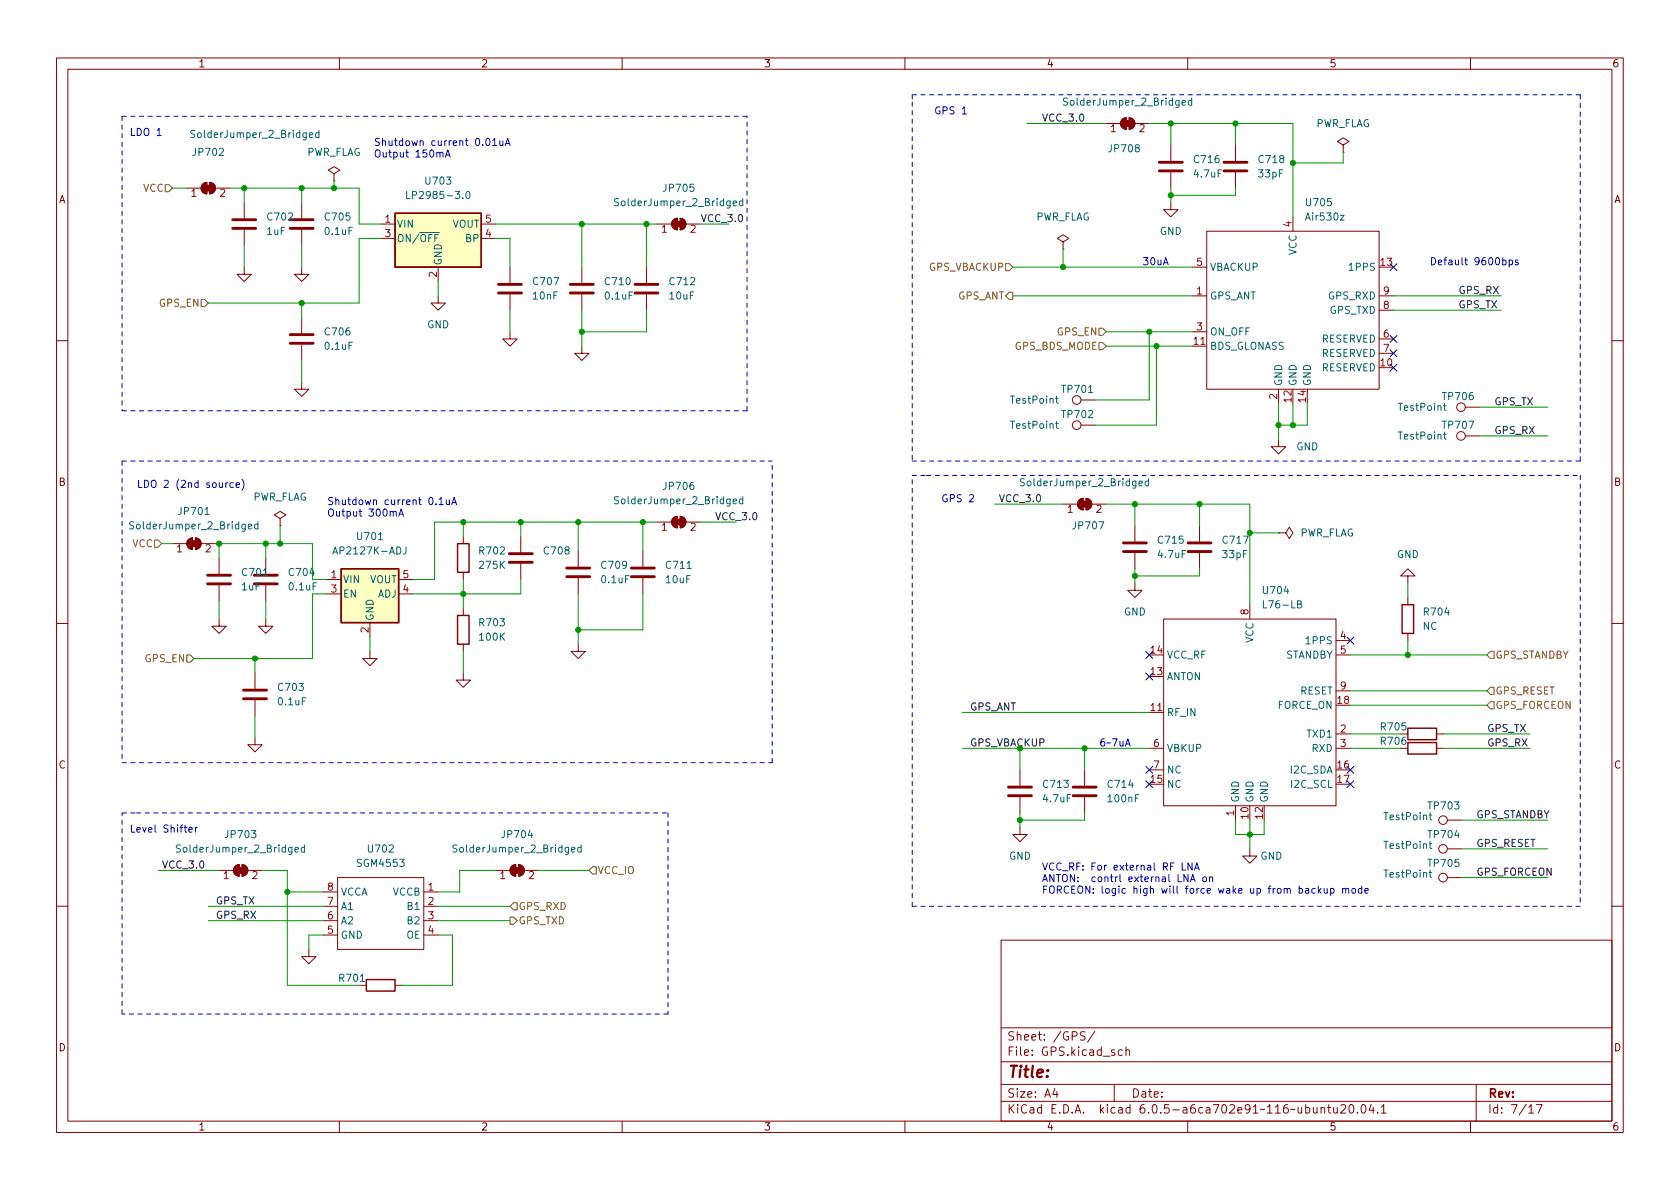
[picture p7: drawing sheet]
<svg xmlns="http://www.w3.org/2000/svg" width="297mm" height="210mm" viewBox="0 0 297 210" stroke-linecap="round" stroke-linejoin="round" font-family="sans-serif">
<g fill="none" stroke="#840000" stroke-width=".18">
<path d="M10 10.2h277v190.1h-277zM12 12.2h273v186.1h-273zM60 10.2v2M110 10.2v2M160 10.2v2M210 10.2v2M260 10.2v2M33 33.3h2.6M35.9 32.6l.7-.3v2a1.02 1.02 0 0 1-1-.6 1.02 1.02 0 0 1 .3-1.1zM37.1 32.3a1.02 1.02 0 0 1 1 1 1.02 1.02 0 0 1-1 1zM38.1 33.3h2.5M43.2 35.8v2.8"/>
<path d="M53.3 35.8v2.8M59.1 30.7l1-.6-1-.6-1.1 .6 1.1 .6v1.3M59.1 32h.1M67.3 39.6h2.5M85.1 39.6h2.5M116.2 39.6h2.5M119 38.9l.8-.3v2a1.02 1.02 0 0 1-1-.6 1.02 1.02 0 0 1 .2-1.1zM120.3 38.6a1.02 1.02 0 0 1 1 1 1.02 1.02 0 0 1-1 1zM121.3 39.6h2.5M195.6 21.8h2.5M198.4 21.1l.7-.3v2.1a1.02 1.02 0 0 1-.9-.7 1.02 1.02 0 0 1 .2-1.1zM199.6 20.8a1.02 1.02 0 0 1 1.1 1 1.02 1.02 0 0 1-1.1 1.1z"/>
<path d="M200.7 21.8h2.5M207 35.8v1.3h1.3l-1.3 1.2-1.3-1.2h1.3M207 25.6v2.8M207 30.5v2.8M218.4 25.6v2.8M218.4 30.5v2.8M228.6 38.3v2.6M237.5 25.6l1-.6-1-.6-1 .6 1 .6v1.3M237.5 26.9h.1M43.2 47.2v1.3h1.2l-1.2 1.3-1.3-1.3h1.3M43.2 40.6v2.8M53.3 47.2v1.3h1.3l-1.3 1.3-1.2-1.3h1.2"/>
<path d="M53.3 40.6v2.8M53.3 56.1v2.8M67.3 42.2h2.5M77.5 52.3v1.3h1.2l-1.2 1.3-1.3-1.3h1.3M77.5 47.2v2.6M85.1 42.2h2.5M90.2 58.7v1.2h1.2l-1.2 1.3-1.3-1.3h1.3M90.2 47.2v2.8M90.2 52.1v2.8M102.9 47.2v2.8M102.9 52.1v2.8M114.3 47.2v2.8"/>
<path d="M114.3 52.1v2.8M188 42.8l1-.6-1-.7-1.1 .7 1.1 .6v1.3M188 44.1h.1M210.8 52.3h2.6M210.8 58.7h2.6M210.8 47.2h2.6M213.4 40.9h30.4v27.9h-30.4zM243.8 52.3h2.6M243.8 59.9h2.6M243.8 54.9h2.6M10 60.2h2M53.3 67.6v1.2h1.3l-1.3 1.3-1.2-1.3h1.2"/>
<path d="M53.3 61v2.7M102.9 61.2v1.3h1.2l-1.2 1.2-1.3-1.2h1.3M191.1 75.2h2.6M191.1 70.7h2.6M210.8 61.2h2.6M226.1 77.7v1.3h1.2l-1.2 1.3-1.3-1.3h1.3M226.1 68.8v2.6M243.8 62.5h2.6M259.1 77.1h2.5M259.1 72h2.5M285 60.2h2M30.5 96.1h2.5"/>
<path d="M33.3 95.4l.7-.3v2a1.02 1.02 0 0 1-.9-.6 1.02 1.02 0 0 1 .2-1.1zM34.5 95.1v2M34.5 95.1a1.02 1.02 0 0 1 1.1 1 1.02 1.02 0 0 1-1.1 1M35.6 96.1h2.5M38.7 98.7v2.8M47 98.7v2.8M49.5 91.7l1-.6-1-.7-1 .7 1 .6v1.3M49.5 93h.1M81.9 94.9v1.2M92.1 94.9v2.8M92.1 99.7v2.8M102.2 97.4v2.8"/>
<path d="M113.7 97.4v2.8M116.2 92.3h2.5M119 91.6l.8-.3v2a1.02 1.02 0 0 1-1-.6 1.02 1.02 0 0 1 .2-1.1zM120.3 91.3a1.02 1.02 0 0 1 1 1 1.02 1.02 0 0 1-1 1zM121.3 92.3h2.5M188 89.1h2.5M190.8 88.4l.7-.3v2.1a1.02 1.02 0 0 1-.9-.7 1.02 1.02 0 0 1 .2-1.1zM192 88.1a1.02 1.02 0 0 1 1 1 1.02 1.02 0 0 1-1 1.1zM193 89.1h2.6M200.7 93v2.8M200.7 97.8v2.8M212.1 93v2.8"/>
<path d="M212.1 97.8v2.8M226.1 94.2h1.2l.7-1 .6 1-.6 1-.7-1M226.1 94.2h.1M10 110.2h2M38.7 109.5v1.2h1.3l-1.3 1.3-1.2-1.3h1.2M38.7 103.5v2.8M45.1 119v2.8M47 109.5v1.2h1.3l-1.3 1.3-1.3-1.3h1.3M47 103.5v2.8M57.8 102.5h2.5M57.8 105h2.5M65.4 115.2v1.3h1.3l-1.3 1.2-1.3-1.2h1.3"/>
<path d="M65.4 110.1v2.5M70.5 102.5h2.5M70.5 105h2.5M81.9 119v1.3h1.3l-1.3 1.2-1.3-1.2h1.3M81.9 101.2v1.3M81.9 107.6v1.2M81.9 113.9v1.3M102.2 113.9v1.3h1.3l-1.3 1.3-1.2-1.3h1.2M102.2 102.2v2.8M113.7 102.2v2.8M200.7 103.1v1.3h1.2l-1.2 1.3-1.3-1.3h1.3M205.7 109.5h30.5v33h-30.5z"/>
<path d="M221 106.9v2.6M236.2 113.3h2.6M236.2 115.8h2.6M248.9 101.8h1.3l-1.3-1.2-1.3 1.2h1.3v1.3M248.9 105.7v1.2M248.9 112v1.3M285 110.2h2M45.1 130.4v1.3h1.3l-1.3 1.3-1.3-1.3h1.3M45.1 123.8v2.8M180.3 136.1v2.8M191.8 136.1v2.8M203.2 126h2.5"/>
<path d="M203.2 132.3h2.5M203.2 136.1h2.5M236.2 129.8h2.6M236.2 132.3h2.6M236.2 122.2h2.6M254 129.8h1.3M254 132.3h1.3M38.7 153.9h2.6M41.6 153.2l.7-.3v2a1.02 1.02 0 0 1-.9-.6 1.02 1.02 0 0 1 .2-1.1zM42.8 152.9a1.02 1.02 0 0 1 1 1 1.02 1.02 0 0 1-1 1zM43.8 153.9h2.6M57.1 157.7h2.6"/>
<path d="M59.7 155.2h15.2v12.7h-15.2zM74.9 157.7h2.6M87.6 153.9h2.6M90.5 153.2l.7-.3v2a1.02 1.02 0 0 1-1-.6 1.02 1.02 0 0 1 .3-1.1zM91.7 152.9a1.02 1.02 0 0 1 1 1 1.02 1.02 0 0 1-1 1zM92.7 153.9h2.5M180.3 146.3v1.3h1.3l-1.3 1.2-1.2-1.2h1.2M180.3 141v2.8M191.8 141v2.8M218.4 142.5v2.5M221 150.1v1.3h1.2l-1.2 1.2-1.3-1.2h1.3M255.9 145h2.5"/>
<path d="M255.9 150.1h2.5M255.9 155.2h2.5M10 160.2h2M54.6 167.9v1.3h1.3l-1.3 1.2-1.3-1.2h1.3M57.1 160.3h2.6M57.1 162.8h2.6M57.1 165.3h2.6M63.5 174.2h1.3M69.8 174.2h1.3M74.9 160.3h2.6M74.9 162.8h2.6M74.9 165.3h2.6"/>
<path d="M177 166.3h108v32h-108zM285 160.2h2M60 198.3v2M110 198.3v2M160 198.3v2M177 194.8h108M177 191.8h108M177 187.8h108M177 181.8h108M186.5 192.5l-.4 1h1M186.9 193v1M191.9 182.5l-.6-.1-.3 .3 .1 .4 .7 .3v.4l-.2 .1h-.6"/>
<path d="M193.6 182.4l-1.3 1.9M197 191.8v3M198.4 185.7l-.4-.1-.3 .3v.4l.2 .3h.5M199.1 185.8l.2-.2 .3 .1 .1 .9M199.1 185.1v1.5M210 198.3v2M233.6 196l.2-.2 .3 .1 .1 .9M233.6 195.8v1M234.7 195.8h.6M234.9 195.3v1.3l.4 .2M235.8 195.8l.1 1h.3l.2-.1M236.4 195.8v1"/>
<path d="M237.1 195.5l.5-.2 .3 .2v.3l-.9 1h.9M238.7 195.4l.2-.1a.81 .81 0 0 1 .5 .7 .81 .81 0 0 1-.3 .8h-.1a.81 .81 0 0 1-.6-.6 .81 .81 0 0 1 .3-.8zM240 196.7v.1M240.8 195.5l.2-.2a.81 .81 0 0 1 .6 .7 .81 .81 0 0 1-.3 .8h-.2a.81 .81 0 0 1-.3-1.3zM242.4 195.3l-.3 1h.9M242.8 195.8v1M243.6 196.7v.1M244.2 195.8l.4-.5v1.5M244.2 196.8h.9M260 198.3v2M261 191.8v6.5M270.3 195.8l.4-.5v1.5"/>
<path d="M270.3 196.8h.9M271.7 195.3h.9l-.6 1.5"/>
<circle cx="190.4" cy="70.7" r=".76"/>
<circle cx="190.4" cy="75.2" r=".76"/>
<circle cx="258.3" cy="72" r=".76"/>
<circle cx="258.3" cy="77.1" r=".76"/>
<circle cx="255.1" cy="145" r=".76"/>
<circle cx="255.1" cy="155.2" r=".76"/>
<circle cx="255.1" cy="150.1" r=".76"/>
</g>
<path d="M69.8 37.7h15.3v9.5h-15.3zM80.9 96.1h2v5.1h-2zM60.3 100.6h10.2v9.5h-10.2zM80.9 108.8h2v5.1h-2zM247.9 106.9h2v5.1h-2zM248.9 128.8h5.1v2h-5.1zM248.9 131.3h5.1v2h-5.1zM64.8 173.2h5v2.1h-5z" fill="none" stroke="#840000" stroke-width=".25"/>
<g fill="none" stroke="#006464" stroke-width=".18">
<path d="M188.7 17.4l-.4-.1-.2 .2v.3l.5 .3 .1 .3-.2 .2-.5-.1M209 18.2l.6-.1-.1-.3h-.3l-.2 .1 .1 .6h.4M210.7 17.8h-.4l-.2 .2 .1 .5h.5M210.7 17.3v1.3M34.4 23.1l-.4-.1-.2 .2v.3l.5 .3 .1 .3-.2 .2h-.5M54.7 23.9l.6-.1-.1-.3h-.3l-.2 .2 .1 .6h.4M56.4 23.5h-.4l-.2 .2 .1 .6h.5M56.4 23v1.3M71.9 33.8v1.3h.6M82.5 34l.2-.2a.68 .68 0 0 1 .4 .7 .68 .68 0 0 1-.4 .6l-.2-.1-.1-.4zM109.4 35.2l-.5-.1-.2 .1v.4l.6 .2 .1 .3-.3 .3-.5-.1M129.6 36l.6-.2v-.2l-.4-.1-.2 .2 .1 .6h.5"/>
<path d="M131.3 35.6l-.3-.1-.3 .3 .1 .5h.5M131.3 35.1v1.3M186.6 74.9h.5M186.6 70.5h.5M186.8 74.5v1.1l.3 .2M186.8 70v1.1l.3 .2M255.2 76.8h.5M255.2 71.7h.5M255.4 76.4v1.1l.3 .2M255.4 71.3v1.1l.3 .2M23.6 92.3h-.4l-.2 .1v.3l.5 .3 .1 .3-.2 .2h-.5M43.9 93.1l.6-.1-.1-.3h-.3l-.2 .2 .1 .6h.4"/>
<path d="M45.6 92.7h-.4l-.2 .2 .1 .6h.5M45.6 92.3v1.2M58.8 98l.5-1.3 .4 1.3M71.8 96.7v.9a.41 .41 0 0 1-.5 .4M109.4 87.9l-.5-.1-.2 .1v.4l.6 .2 .1 .3-.3 .3-.5-.1M129.6 88.7l.6-.2v-.2l-.4-.1-.2 .2 .1 .6h.5M131.3 88.3l-.3-.1-.3 .3 .1 .5h.5M131.3 87.8v1.3M181.1 84.7l-.5-.1-.1 .2v.3l.5 .3 .1 .3-.2 .2h-.5M201.4 85.5l.6-.1-.1-.3h-.3l-.2 .1v.7h.5M203.1 85.1h-.4l-.2 .2 .1 .6h.5M203.1 84.6v1.3"/>
<path d="M229.4 106.8h.6l.1-.2-.1-.2-.6-.2v1.3h.5l.2-.1 .1-.3-.3-.3M31.9 149.5l-.5-.1-.2 .1v.4l.6 .2 .1 .3-.2 .3-.5-.1M52.2 150.3l.6-.2-.1-.2-.4-.1-.1 .2v.6h.5M53.9 149.9l-.4-.1-.3 .3 .2 .5h.5M53.9 149.4v1.3M80.8 149.5l-.5-.1-.2 .1v.4l.6 .2 .1 .3-.2 .3-.5-.1M101.1 150.3l.6-.2-.1-.2-.4-.1-.1 .2v.6h.5M102.7 149.9l-.3-.1-.3 .3 .2 .5h.4M102.7 149.4v1.3M252.7 144.1h.5M252.7 149.2h.5M252.7 154.3h.5"/>
<path d="M252.9 143.7v1.1l.3 .2M252.9 148.8v1.1l.3 .1M252.9 153.9v1l.3 .2"/>
</g>
<g fill="#ffffc2" stroke="#ffffc2" stroke-width=".18">
<path d="M60.3 100.6h10.2v9.5h-10.2z"/>
<path d="M69.8 37.7h15.3v9.5h-15.3z"/>
</g>
<g fill="none" stroke="#840000" stroke-width=".51">
<path d="M41.1 38.9h4.1M51.3 38.9h4.1M205 30.2h4M205 28.7h4M216.4 30.2h4.1M216.4 28.7h4.1M41.1 40.4h4.1M51.3 40.4h4.1M51.3 59.2h4.1M88.1 51.8h4.1M88.1 50.3h4.1M100.8 51.8h4.1"/>
<path d="M100.8 50.3h4.1M112.3 51.8h4M112.3 50.3h4M51.3 60.7h4.1M90 99.4h4.1M90 97.9h4.1M198.6 97.5h4.1M198.6 96h4.1M210.1 97.5h4M210.1 96h4M36.7 103.2h4.1M36.7 101.7h4.1"/>
<path d="M45 103.2h4M45 101.7h4M100.2 102h4.1M100.2 100.5h4.1M111.6 102h4.1M111.6 100.5h4.1M43.1 123.6h4M43.1 122h4M178.3 139.2h4.1M189.7 139.2h4.1M178.3 140.7h4.1M189.7 140.7h4.1"/>
</g>
<g fill="#840000" stroke="#840000" stroke-width=".18">
<path d="M119.5 39.1h1v1h-1z"/>
<path d="M119 38.9l.8-.3v2a1.02 1.02 0 0 1-1-.6 1.02 1.02 0 0 1 .2-1.1z"/>
<path d="M120.3 38.6a1.02 1.02 0 0 1 1 1 1.02 1.02 0 0 1-1 1z"/>
<path d="M191.3 88.6h1v1.1h-1z"/>
<path d="M190.8 88.4l.7-.3v2.1a1.02 1.02 0 0 1-.9-.7 1.02 1.02 0 0 1 .2-1.1z"/>
<path d="M192 88.1a1.02 1.02 0 0 1 1 1 1.02 1.02 0 0 1-1 1.1z"/>
<path d="M198.9 21.3h1v1h-1z"/>
<path d="M198.4 21.1l.7-.3v2.1a1.02 1.02 0 0 1-.9-.7 1.02 1.02 0 0 1 .2-1.1z"/>
<path d="M199.6 20.8a1.02 1.02 0 0 1 1.1 1 1.02 1.02 0 0 1-1.1 1.1z"/>
<path d="M90.9 153.4h1v1h-1z"/>
<path d="M90.5 153.2l.7-.3v2a1.02 1.02 0 0 1-1-.6 1.02 1.02 0 0 1 .3-1.1z"/>
<path d="M91.7 152.9a1.02 1.02 0 0 1 1 1 1.02 1.02 0 0 1-1 1z"/>
<path d="M42 153.4h1.1v1h-1.1z"/>
<path d="M41.6 153.2l.7-.3v2a1.02 1.02 0 0 1-.9-.6 1.02 1.02 0 0 1 .2-1.1z"/>
<path d="M42.8 152.9a1.02 1.02 0 0 1 1 1 1.02 1.02 0 0 1-1 1z"/>
<path d="M36.3 32.8h1v1h-1z"/>
<path d="M35.9 32.6l.7-.3v2a1.02 1.02 0 0 1-1-.6 1.02 1.02 0 0 1 .3-1.1z"/>
<path d="M37.1 32.3a1.02 1.02 0 0 1 1 1 1.02 1.02 0 0 1-1 1z"/>
<path d="M33.8 95.6h1v1h-1z"/>
<path d="M33.3 95.4l.7-.3v2a1.02 1.02 0 0 1-.9-.6 1.02 1.02 0 0 1 .2-1.1z"/>
<path d="M34.5 95.1a1.02 1.02 0 0 1 1.1 1 1.02 1.02 0 0 1-1.1 1z"/>
<path d="M119.5 91.8h1v1h-1z"/>
<path d="M119 91.6l.8-.3v2a1.02 1.02 0 0 1-1-.6 1.02 1.02 0 0 1 .2-1.1z"/>
<path d="M120.3 91.3a1.02 1.02 0 0 1 1 1 1.02 1.02 0 0 1-1 1z"/>
</g>
<g fill="none" stroke="#725600" stroke-width=".18">
<path d="M29.2 32.6h.6l.7 .7-.7 .6h-.6zM35.6 53h.6l.6 .6-.6 .6h-.6zM177.8 46.6h.6l.7 .6-.7 .7h-.6zM178.4 51.7h.7v1.3h-.7l-.6-.7zM194.3 58h.6l.7 .7-.7 .6h-.6zM194.3 60.6h.6l.7 .6-.7 .6h-.6zM27.3 95.5h.6l.7 .6-.7 .7h-.6zM33 115.8h.7l.6 .7-.6 .6h-.7zM263.5 115.2h.7v1.3h-.7l-.6-.7zM263.5 121.5h.7v1.3h-.7l-.6-.6zM263.5 124.1h.7v1.2h-.7l-.6-.6zM90.8 159.6h.6v1.3h-.6l-.6-.6z"/>
<path d="M104.8 153.3h.6v1.3h-.6l-.7-.7zM90.2 162.2h.6l.6 .6-.6 .6h-.6z"/>
</g>
<g fill="none" stroke="#0000c2" stroke-width=".18">
<path d="M27.8 24h.7M77.8 27.1l.2-.2 .3 .1v.8M78.8 27.8l.4-1.3 .4 1.3M78.9 27.4h.6M86 24.6l.2-.1a.68 .68 0 0 1 .4 .6 .68 .68 0 0 1-.4 .6l-.2-.1-.1-.3zM87.1 24.8l.4-.3v1.2M87.1 25.7h.7M88.4 24.9v.8h.3l.2-.1M88.9 24.9v.8M89.3 25.7l.5-1.2 .4 1.2M89.5 25.4h.6M170.1 20.2h.8"/>
<path d="M265.7 46h.3l.3 .2-.1 .6h-.5M266.8 46h.4l.2 .2-.1 .6h-.5M266.8 46v1.3M268.4 46h-.3l-.2 .2 .1 .1 .4 .2v.3h-.5M40.3 85.4l-.4 .2M41.3 85.4h-.4l-.2 .2 .1 .5h.5M41.7 85.8l.6-.1v-.3h-.4l-.2 .1 .1 .6h.5M42.8 84.7a1.46 1.46 0 0 1 0 2M69.5 90.6l.2-.2 .3 .1 .1 .8M70.5 91.3l.4-1.3 .4 1.3M70.6 90.9h.6M77.6 88.3l.4-.3v1.2"/>
<path d="M77.6 89.2h.8M78.9 88.4l.1 .8h.3l.2-.1M79.5 88.4v.8M79.9 89.2l.4-1.2 .4 1.2M80 88.9h.6M171.4 87.6l.5-.1 .2 .3-.8 .9h.8M33.4 146.7l.6-.1-.1-.2-.3-.1-.2 .2 .1 .6h.4M34.5 146.3v.9M34.9 146.3l-.4 .3M209 152.6v1.3h.6M210 154.6v1.3l-.7-1.3v1.3M210.5 155.9l.4-1.3 .4 1.3"/>
<path d="M210.6 155.5h.6M210.8 152.6v1.3l-.8-1.3v1.3M211.2 153.9l.4-1.3 .4 1.3M211.3 153.5h.6M212.8 155.1h.3l.2 .2v.4l-.2 .2-.3-.1-.1-.1zM213.9 155.2l.1-.1h.3l.1 .8M213.9 155.1v.8M232.5 157.2l-.3-.1-.3 .2 .2 .6h.4M233.1 156.7v1.3M233.2 157.5l.4 .5M233.6 157.1l-.5 .5M234.1 157.1l.1 .8 .3 .1 .2-.2"/>
<path d="M234.7 157.1v.9M235.3 157.2l.3-.1 .3 .2-.1 .6h-.5M235.3 157.1v1.3M237.4 157.2l.2-.1 .3 .1v.8M237.4 157.1v.9M237.9 157.3l.2-.2 .3 .1 .1 .8M239.1 157.2l.3-.1 .3 .2v.4l-.3 .3-.3-.1-.1-.2zM240.8 157.2l-.4-.1-.2 .2 .1 .6h.5M240.8 156.7v1.3M241.3 157.5l.6-.1v-.2l-.4-.1-.2 .2 .1 .6h.5"/>
</g>
<g fill="none" stroke="#0000c2" stroke-width=".18" stroke-dasharray=".8 .8">
<path d="M161.3 16.8v1.2M161.3 18v63.5M279.4 16.8h-118.1M21.6 20.6v52M21.6 20.6h110.5M21.6 72.6h110.5M132.1 72.6v-52M21.6 81.5h114.9M21.6 81.5v53.4M161.3 84.1h2.5M161.3 81.5h118.1M163.8 84.1h115.6"/>
<path d="M279.4 84.1v76.2M279.4 81.5v-64.7M21.6 134.9h114.9M136.5 134.9v-53.4M21.6 143.8h2.5M24.1 143.8h94M118.1 143.8v35.5M21.6 179.3v-35.5M118.1 179.3h-96.5M161.3 160.3v-76.2M279.4 160.3h-118.1"/>
</g>
<g fill="none" stroke="#009600" stroke-width=".18">
<path d="M30.5 33.3h2.5M40.6 33.3h22.9v6.3h3.8M43.2 33.3v2.5M53.3 33.3v2.5M59.1 32v1.3M87.6 39.6h28.6M102.9 39.6v7.6M114.3 39.6v7.6M123.8 39.6h5.1M181.6 21.8h14M203.2 21.8h25.4v16.5M207 21.8v3.8"/>
<path d="M207 33.3v2.5M218.4 21.8v3.8M218.4 33.3v1.2h-11.4M237.5 26.9v1.9h-8.9M43.2 43.4v3.8M53.3 43.4v3.8M53.3 53.6v2.5M67.3 42.2h-3.8v11.4h-26.7M77.5 49.8v2.5M87.6 42.2h2.6v5M90.2 54.9v3.8M102.9 54.9v6.3"/>
<path d="M114.3 54.9v3.8h-11.4M179.1 47.2h31.7M179.1 52.3h31.7M188 44.1v3.1M195.6 58.7h15.2M203.2 58.7v12h-9.5M246.4 52.3h19M246.4 54.9h19M53.3 63.7v3.9M195.6 61.2h15.2M204.5 61.2v14h-10.8M226.1 71.4v6.3"/>
<path d="M228.6 71.4v3.8M231.1 71.4v3.8h-5M261.6 72h12.1M261.6 77.1h12.1M28.6 96.1h1.9M38.1 96.1h17.1v6.4h2.6M38.7 96.1v2.6M47 96.1v2.6M49.5 93v3.1M81.9 92.3v2.6M92.1 92.3v2.6M102.2 92.3v5.1"/>
<path d="M113.7 92.3v5.1M116.2 92.3h-39.4v10.2h-3.8M123.8 92.3h6.4M175.9 89.1h12.1M195.6 89.1h25.4v17.8M200.7 89.1v3.9M212.1 89.1v3.9M221 94.2h5.1M38.7 106.3v3.2M45.1 116.5v2.5M47 106.3v3.2M57.8 105h-2.6v11.5h-20.9"/>
<path d="M65.4 112.6v2.6M81.9 102.5v5.1M81.9 115.2v3.8M92.1 102.5v2.5h-19.1M102.2 105v8.9M113.7 105v6.4h-11.5M200.7 100.6v2.5M212.1 100.6v1.2h-11.4M238.8 115.8h24.1M248.9 103.1v2.6M248.9 113.3v2.5M45.1 126.6v3.8"/>
<path d="M170.2 132.3h33M170.2 126h33M180.3 132.3v3.8M191.8 132.3v3.8M238.8 132.3h8.8M238.8 129.8h8.8M238.8 122.2h24.1M238.8 124.7h24.1M255.3 132.3h15.2M255.3 129.8h15.2M27.9 153.9h10.8M46.4 153.9h4.4v20.3h12.7"/>
<path d="M50.8 157.7h6.3M87.6 153.9h-6.3v3.8h-3.8M95.2 153.9h8.9M180.3 143.8v2.5M191.8 143.8v1.2h-11.5M218.4 145v2.6h5.1v-2.6M221 145v5.1M258.4 145h15.3M258.4 155.2h15.3M258.4 150.1h15.3M36.8 160.3h20.3M36.8 162.8h20.3"/>
<path d="M57.1 165.3h-2.5v2.6M77.5 165.3h2.5v8.9h-8.9M77.5 160.3h12.7M77.5 162.8h12.7"/>
</g>
<g fill="none" stroke="#000084" stroke-width=".18">
<path d="M245.8 59.3l1.2 1.2M245.8 46.6l1.2 1.2M247 59.3l-1.2 1.2M247 46.6l-1.2 1.2M245.8 64.4l1.2 1.2M245.8 61.9l1.2 1.2M247 64.4l-1.2 1.2M247 61.9l-1.2 1.2M202.6 115.2l1.2 1.2M202.6 119l1.2 1.2M203.8 115.2l-1.2 1.2M203.8 119l-1.2 1.2"/>
<path d="M238.2 112.7l1.2 1.2M239.4 112.7l-1.2 1.2M202.6 135.5l1.2 1.2M202.6 138.1l1.2 1.2M203.8 135.5l-1.2 1.2M203.8 138.1l-1.2 1.2M238.2 138.1l1.2 1.2M238.2 135.5l1.2 1.2M239.4 138.1l-1.2 1.2M239.4 135.5l-1.2 1.2"/>
</g>
<g fill="#009600" stroke="#009600" stroke-width=".18">
<circle cx="92.1" cy="92.3" r=".46"/>
<circle cx="113.7" cy="92.3" r=".46"/>
<circle cx="102.2" cy="111.4" r=".46"/>
<circle cx="102.2" cy="92.3" r=".46"/>
<circle cx="81.9" cy="92.3" r=".46"/>
<circle cx="81.9" cy="105" r=".46"/>
<circle cx="38.7" cy="96.1" r=".46"/>
<circle cx="45.1" cy="116.5" r=".46"/>
<circle cx="47" cy="96.1" r=".46"/>
<circle cx="49.5" cy="96.1" r=".46"/>
<circle cx="50.8" cy="157.7" r=".46"/>
<circle cx="102.9" cy="58.7" r=".46"/>
<circle cx="114.3" cy="39.6" r=".46"/>
<circle cx="102.9" cy="39.6" r=".46"/>
<circle cx="53.3" cy="53.6" r=".46"/>
<circle cx="43.2" cy="33.3" r=".46"/>
<circle cx="53.3" cy="33.3" r=".46"/>
<circle cx="59.1" cy="33.3" r=".46"/>
<circle cx="248.9" cy="115.8" r=".46"/>
<circle cx="221" cy="147.6" r=".46"/>
<circle cx="191.8" cy="132.3" r=".46"/>
<circle cx="180.3" cy="145" r=".46"/>
<circle cx="218.4" cy="21.8" r=".46"/>
<circle cx="207" cy="34.5" r=".46"/>
<circle cx="207" cy="21.8" r=".46"/>
<circle cx="188" cy="47.2" r=".46"/>
<circle cx="203.2" cy="58.7" r=".46"/>
<circle cx="221" cy="94.2" r=".46"/>
<circle cx="200.7" cy="101.8" r=".46"/>
<circle cx="212.1" cy="89.1" r=".46"/>
<circle cx="200.7" cy="89.1" r=".46"/>
<circle cx="228.6" cy="28.8" r=".46"/>
<circle cx="204.5" cy="61.2" r=".46"/>
<circle cx="226.1" cy="75.2" r=".46"/>
<circle cx="228.6" cy="75.2" r=".46"/>
</g>
<text font-size="2.8" fill="#840000" x="178" y="190.6">Title:</text>
<g font-size="2.1" fill="#840000">
<text x="178" y="184">Sheet: /GPS/</text>
<text x="178" y="186.7">File: GPS.kicad_sch</text>
<text x="178" y="196.9">KiCad E.D.A. kicad 6.0.5-a6ca702e91~116~ubuntu20.04.1</text>
<text x="178" y="194.1">Size: A4</text>
<text x="200" y="194.1">Date:</text>
<text x="263" y="194.1">Rev:</text>
<text x="263" y="196.9">Id: 7/17</text>
</g>
<g font-size="1.8" fill="#840000">
<text x="35" y="11.9">1</text>
<text x="85" y="11.9">2</text>
<text x="135" y="11.9">3</text>
<text x="185" y="11.9">4</text>
<text x="235" y="11.9">5</text>
<text x="285" y="11.9">6</text>
<text x="10.3" y="35.9">A</text>
<text x="285.3" y="35.9">A</text>
<text x="10.3" y="85.9">B</text>
<text x="285.3" y="85.9">B</text>
<text x="10.3" y="135.9">C</text>
<text x="285.3" y="135.9">C</text>
<text x="10.3" y="185.9">D</text>
<text x="285.3" y="185.9">D</text>
<text x="35" y="199.9">1</text>
<text x="85" y="199.9">2</text>
<text x="135" y="199.9">3</text>
<text x="185" y="199.9">4</text>
<text x="235" y="199.9">5</text>
<text x="285" y="199.9">6</text>
</g>
<g font-size="1.8" fill="#0000c2">
<text x="165.1" y="20.2">GPS 1</text>
<text x="22.9" y="24">LDO 1</text>
<text x="66" y="25.8">Shutdown current 0.01uA</text>
<text x="66" y="27.8">Output 150mA</text>
<text x="201.9" y="46.9">30uA</text>
<text x="252.7" y="46.9">Default 9600bps</text>
<text x="24.1" y="86.3">LDO 2 (2nd source)</text>
<text x="57.8" y="89.3">Shutdown current 0.1uA</text>
<text x="166.4" y="88.8">GPS 2</text>
<text x="57.8" y="91.3">Output 300mA</text>
<text x="194.3" y="132">6~7uA</text>
<text x="22.9" y="147.2">Level Shifter</text>
<text x="184.1" y="153.9">VCC_RF: For external RF LNA</text>
<text x="184.1" y="156">ANTON: contrl external LNA on</text>
<text x="184.1" y="158">FORCEON: logic high will force wake up from backup mode</text>
</g>
<g font-size="1.8" fill="#0f0f0f">
<text x="184.1" y="21.5">VCC_3.0</text>
<text x="123.8" y="39.3">VCC_3.0</text>
<text x="257.8" y="52">GPS_RX</text>
<text x="257.8" y="54.5">GPS_TX</text>
<text x="264.2" y="71.7">GPS_TX</text>
<text x="264.2" y="76.7">GPS_RX</text>
<text x="176.5" y="88.8">VCC_3.0</text>
<text x="126.4" y="92">VCC_3.0</text>
<text x="171.4" y="125.6">GPS_ANT</text>
<text x="262.9" y="129.4">GPS_TX</text>
<text x="262.9" y="132">GPS_RX</text>
<text x="261" y="144.7">GPS_STANDBY</text>
<text x="261" y="149.8">GPS_RESET</text>
<text x="28.6" y="153.6">VCC_3.0</text>
<text x="261" y="154.8">GPS_FORCEON</text>
<text x="38.1" y="159.9">GPS_TX</text>
<text x="38.1" y="162.5">GPS_RX</text>
</g>
<g font-size="1.8" fill="#006464">
<text x="188.6" y="18.7">SolderJumper_2_Bridged</text>
<text x="232.5" y="22.5">PWR_FLAG</text>
<text x="34.3" y="27.6">JP702</text>
<text x="34.3" y="24.4">SolderJumper_2_Bridged</text>
<text x="54.1" y="27.6">PWR_FLAG</text>
<text x="196.2" y="26.9">JP708</text>
<text x="211.2" y="28.8">C716</text>
<text x="222.7" y="28.8">C718</text>
<text x="72.8" y="35.2">LP2985-3.0</text>
<text x="75.4" y="32.6">U703</text>
<text x="117.5" y="33.9">JP705</text>
<text x="211.2" y="31.4">4.7uF</text>
<text x="222.6" y="31.4">33pF</text>
<text x="47.2" y="41.5">1uF</text>
<text x="47.4" y="39">C702</text>
<text x="57.6" y="41.5">0.1uF</text>
<text x="57.6" y="39">C705</text>
<text x="70.1" y="40.3">VIN</text>
<text x="79.9" y="40.3">VOUT</text>
<text x="109.3" y="36.4">SolderJumper_2_Bridged</text>
<text x="183" y="39">PWR_FLAG</text>
<text x="205" y="41.5">GND</text>
<text x="231.1" y="36.4">U705</text>
<text x="231.1" y="39">Air530z</text>
<text x="70.1" y="42.8">ON/~{OFF}</text>
<text x="78.1" y="47" transform="rotate(-90 78.1 47)">GND</text>
<text x="82.4" y="42.8">BP</text>
<text x="213.9" y="47.9">VBACKUP</text>
<text x="229.2" y="45.1" transform="rotate(-90 229.2 45.1)">VCC</text>
<text x="238.8" y="47.9">1PPS</text>
<text x="94.3" y="53">10nF</text>
<text x="94.4" y="50.4">C707</text>
<text x="107.1" y="53">0.1uF</text>
<text x="107.1" y="50.4">C710</text>
<text x="118.5" y="53">10uF</text>
<text x="118.5" y="50.4">C712</text>
<text x="213.9" y="53">GPS_ANT</text>
<text x="234.9" y="53">GPS_RXD</text>
<text x="57.6" y="59.3">C706</text>
<text x="75.5" y="58">GND</text>
<text x="213.9" y="59.3">ON_OFF</text>
<text x="235.1" y="55.5">GPS_TXD</text>
<text x="57.6" y="61.8">0.1uF</text>
<text x="213.9" y="61.8">BDS_GLONASS</text>
<text x="233.6" y="65.7">RESERVED</text>
<text x="233.6" y="60.6">RESERVED</text>
<text x="233.6" y="63.1">RESERVED</text>
<text x="178.9" y="71.4">TestPoint</text>
<text x="187.9" y="69.5">TP701</text>
<text x="226.7" y="68.3" transform="rotate(-90 226.7 68.3)">GND</text>
<text x="229.2" y="68.3" transform="rotate(-90 229.2 68.3)">GND</text>
<text x="231.8" y="68.3" transform="rotate(-90 231.8 68.3)">GND</text>
<text x="255.2" y="70.7">TP706</text>
<text x="178.9" y="75.8">TestPoint</text>
<text x="187.9" y="73.9">TP702</text>
<text x="247.4" y="77.7">TestPoint</text>
<text x="247.4" y="72.6">TestPoint</text>
<text x="255.2" y="75.8">TP707</text>
<text x="229.2" y="79.6">GND</text>
<text x="44.6" y="88.5">PWR_FLAG</text>
<text x="109.3" y="89.1">SolderJumper_2_Bridged</text>
<text x="117.5" y="86.6">JP706</text>
<text x="181" y="86">SolderJumper_2_Bridged</text>
<text x="23.5" y="93.6">SolderJumper_2_Bridged</text>
<text x="31.7" y="91.1">JP701</text>
<text x="63.3" y="95.5">U701</text>
<text x="189.8" y="93.6">JP707</text>
<text x="229.7" y="94.9">PWR_FLAG</text>
<text x="43" y="101.8">C701</text>
<text x="51.2" y="101.8">C704</text>
<text x="59.5" y="98">AP2127K-ADJ</text>
<text x="84.9" y="98">R702</text>
<text x="84.9" y="100.6">275K</text>
<text x="96.3" y="98">C708</text>
<text x="106.5" y="100.6">C709</text>
<text x="117.9" y="100.6">C711</text>
<text x="204.9" y="98.7">4.7uF</text>
<text x="204.9" y="96.1">C715</text>
<text x="216.2" y="98.7">33pF</text>
<text x="216.3" y="96.1">C717</text>
<text x="247" y="98.7">GND</text>
<text x="42.8" y="104.4">1uF</text>
<text x="51.2" y="104.4">0.1uF</text>
<text x="60.6" y="103.1">VIN</text>
<text x="60.6" y="105.7">EN</text>
<text x="65.3" y="103.1">VOUT</text>
<text x="66.7" y="105.7">ADJ</text>
<text x="106.4" y="103.1">0.1uF</text>
<text x="117.8" y="103.1">10uF</text>
<text x="223.4" y="105">U704</text>
<text x="223.7" y="107.6">L76-LB</text>
<text x="66" y="109.8" transform="rotate(-90 66 109.8)">GND</text>
<text x="84.9" y="110.7">R703</text>
<text x="84.9" y="113.3">100K</text>
<text x="198.7" y="108.8">GND</text>
<text x="221.6" y="113.7" transform="rotate(-90 221.6 113.7)">VCC</text>
<text x="231.2" y="113.9">1PPS</text>
<text x="251.6" y="111.4">NC</text>
<text x="251.9" y="108.8">R704</text>
<text x="206.2" y="116.5">VCC_RF</text>
<text x="227.2" y="116.5">STANDBY</text>
<text x="49.3" y="124.7">0.1uF</text>
<text x="49.3" y="122.2">C703</text>
<text x="206.2" y="120.3">ANTON</text>
<text x="225.9" y="125.3">FORCE_ON</text>
<text x="229.8" y="122.8">RESET</text>
<text x="206.2" y="126.6">RF_IN</text>
<text x="231.2" y="130.4">TXD1</text>
<text x="244.3" y="129.2">R705</text>
<text x="244.3" y="131.7">R706</text>
<text x="206.2" y="133">VBKUP</text>
<text x="206.2" y="136.8">NC</text>
<text x="228.2" y="136.8">I2C_SDA</text>
<text x="232" y="133">RXD</text>
<text x="184.6" y="141.9">4.7uF</text>
<text x="184.6" y="139.3">C713</text>
<text x="196" y="139.3">C714</text>
<text x="196" y="141.9">100nF</text>
<text x="206.2" y="139.3">NC</text>
<text x="219.1" y="142" transform="rotate(-90 219.1 142)">GND</text>
<text x="221.6" y="142" transform="rotate(-90 221.6 142)">GND</text>
<text x="224.2" y="142" transform="rotate(-90 224.2 142)">GND</text>
<text x="228.4" y="139.3">I2C_SCL</text>
<text x="252.7" y="143.1">TP703</text>
<text x="40" y="148.2">JP703</text>
<text x="88.9" y="148.2">JP704</text>
<text x="244.9" y="145">TestPoint</text>
<text x="252.7" y="148.2">TP704</text>
<text x="31.8" y="150.7">SolderJumper_2_Bridged</text>
<text x="63.3" y="153.3">SGM4553</text>
<text x="65.2" y="150.7">U702</text>
<text x="80.7" y="150.7">SolderJumper_2_Bridged</text>
<text x="178.4" y="152">GND</text>
<text x="222.8" y="152">GND</text>
<text x="244.9" y="150.1">TestPoint</text>
<text x="244.9" y="155.2">TestPoint</text>
<text x="252.7" y="153.3">TP705</text>
<text x="60.2" y="160.9">A1</text>
<text x="60.2" y="158.4">VCCA</text>
<text x="69.4" y="158.4">VCCB</text>
<text x="72.2" y="160.9">B1</text>
<text x="60.2" y="166">GND</text>
<text x="60.2" y="163.4">A2</text>
<text x="71.9" y="166">OE</text>
<text x="72.2" y="163.4">B2</text>
<text x="60.1" y="173.6">R701</text>
</g>
<g font-size="1.8" fill="#a90000">
<text x="196.4" y="23.4">1</text>
<text x="201.4" y="23.4">2</text>
<text x="33.8" y="34.8">1</text>
<text x="38.9" y="34.8">2</text>
<text x="68.1" y="39.4">1</text>
<text x="68.1" y="41.9">3</text>
<text x="85.9" y="41.9">4</text>
<text x="85.9" y="39.4">5</text>
<text x="117" y="41.1">1</text>
<text x="122.1" y="41.1">2</text>
<text x="228.3" y="40.1" transform="rotate(-90 228.3 40.1)">4</text>
<text x="211.6" y="47">5</text>
<text x="244.1" y="47">13</text>
<text x="77.2" y="49" transform="rotate(-90 77.2 49)">2</text>
<text x="211.6" y="52.1">1</text>
<text x="244.6" y="52.1">9</text>
<text x="211.6" y="58.4">3</text>
<text x="244.6" y="59.7">6</text>
<text x="244.6" y="54.6">8</text>
<text x="211.1" y="61">11</text>
<text x="244.1" y="64.8">10</text>
<text x="244.6" y="62.2">7</text>
<text x="225.8" y="70.6" transform="rotate(-90 225.8 70.6)">2</text>
<text x="228.3" y="71.1" transform="rotate(-90 228.3 71.1)">12</text>
<text x="230.9" y="71.1" transform="rotate(-90 230.9 71.1)">14</text>
<text x="117" y="93.8">1</text>
<text x="122.1" y="93.8">2</text>
<text x="188.7" y="90.7">1</text>
<text x="193.8" y="90.7">2</text>
<text x="31.3" y="97.7">1</text>
<text x="36.3" y="97.7">2</text>
<text x="58.6" y="102.2">1</text>
<text x="58.6" y="104.8">3</text>
<text x="71.3" y="104.8">4</text>
<text x="71.3" y="102.2">5</text>
<text x="65.2" y="111.9" transform="rotate(-90 65.2 111.9)">2</text>
<text x="220.7" y="108.7" transform="rotate(-90 220.7 108.7)">8</text>
<text x="237" y="113">4</text>
<text x="203.5" y="119.4">13</text>
<text x="203.5" y="115.6">14</text>
<text x="237" y="115.6">5</text>
<text x="203.5" y="125.7">11</text>
<text x="236.5" y="124.5">18</text>
<text x="237" y="121.9">9</text>
<text x="237" y="129.5">2</text>
<text x="204" y="132.1">6</text>
<text x="204" y="135.9">7</text>
<text x="236.5" y="135.9">16</text>
<text x="237" y="132.1">3</text>
<text x="203.5" y="138.4">15</text>
<text x="236.5" y="138.4">17</text>
<text x="218.2" y="144.3" transform="rotate(-90 218.2 144.3)">1</text>
<text x="220.7" y="144.7" transform="rotate(-90 220.7 144.7)">10</text>
<text x="223.3" y="144.7" transform="rotate(-90 223.3 144.7)">12</text>
<text x="39.5" y="155.4">1</text>
<text x="44.6" y="155.4">2</text>
<text x="88.4" y="155.4">1</text>
<text x="93.5" y="155.4">2</text>
<text x="57.9" y="160">7</text>
<text x="57.9" y="157.5">8</text>
<text x="75.7" y="157.5">1</text>
<text x="75.7" y="160">2</text>
<text x="57.9" y="165.1">5</text>
<text x="57.9" y="162.6">6</text>
<text x="75.7" y="162.6">3</text>
<text x="75.7" y="165.1">4</text>
</g>
<g font-size="1.8" fill="#725600">
<text x="25.3" y="33.9">VCC</text>
<text x="164.1" y="47.9">GPS_VBACKUP</text>
<text x="169.3" y="53">GPS_ANT</text>
<text x="28.2" y="54.2">GPS_EN</text>
<text x="186.9" y="59.3">GPS_EN</text>
<text x="179.4" y="61.8">GPS_BDS_MODE</text>
<text x="23.4" y="96.8">VCC</text>
<text x="25.7" y="117.1">GPS_EN</text>
<text x="264.4" y="116.5">GPS_STANDBY</text>
<text x="264.4" y="122.8">GPS_RESET</text>
<text x="264.4" y="125.3">GPS_FORCEON</text>
<text x="105.6" y="154.6">VCC_IO</text>
<text x="91.6" y="160.9">GPS_RXD</text>
<text x="91.6" y="163.4">GPS_TXD</text>
</g>
<text font-size="1.8" fill="#009600" x="171.4" y="132">GPS_VBACKUP</text>
</svg>
